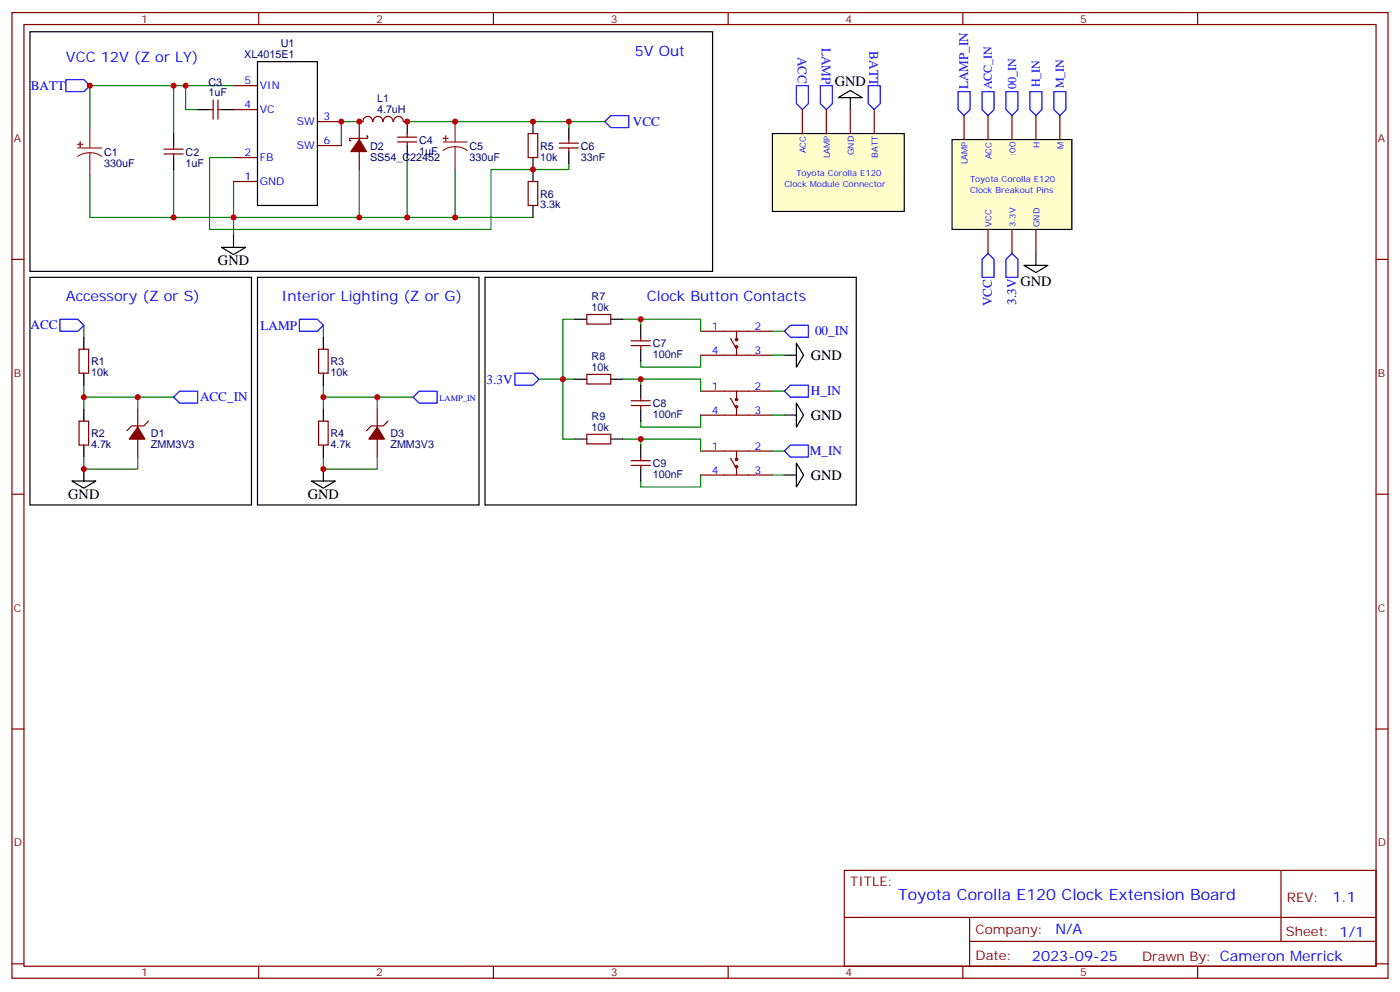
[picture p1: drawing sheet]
<svg xmlns="http://www.w3.org/2000/svg" width="412mm" height="292mm" viewBox="0 0 412 292" stroke-linecap="round" stroke-linejoin="round" font-family="sans-serif">
<g fill="none" stroke="#870000" stroke-width=".35">
<path d="M3.5 3.7h405.4v284.3h-405.4zM7.1 7.2h398.2v277.3h-398.2zM76.2 3.7v3.5M145.3 3.7v3.5M214.5 3.7v3.5M283.6 3.7v3.5M352.8 3.7v3.5M61.7 32.3h1.1M62.8 29.5v5.6M64.2 32.3h1.1M64.2 29.5v5.6M68.8 32.3h7"/>
<path d="M68.8 25.2h7M93.5 35.8h7M106.9 35.8h-1.1v5.3M106.9 35.8a1.41 1.41 0 0 1 1.4-1.5 1.41 1.41 0 0 1 1.4 1.5M109.9 35.8a1.41 1.41 0 0 1 1.4-1.5 1.41 1.41 0 0 1 1.4 1.5M112.9 35.8a1.41 1.41 0 0 1 1.4-1.5 1.41 1.41 0 0 1 1.4 1.5M116 35.8a1.41 1.41 0 0 1 1.4-1.5 1.41 1.41 0 0 1 1.4 1.5M118.9 35.8h1M119.9 39.3v1.1M155.6 39.3h2.8v7.1h-2.8zM48.3 43.9h5.7M48.3 45.3h5.7"/>
<path d="M51.2 42.9v1M51.2 45.3v1.1M68.8 53.4h7M68.8 46.4h7M93.5 42.9h7M105.8 44.6v5.3M107.9 40h.4v.7h-5.3v.8h.4M117.1 40.4h5.7M117.1 41.8h5.7M119.9 41.8v1.1M155.6 53.4h2.8v7.1h-2.8zM164.7 42.2h5.7"/>
<path d="M164.7 43.6h5.7M167.6 41.1v1.1M167.6 43.6v1M3.5 76.4h3.6M405.3 76.4h3.6M172.9 92.6h7v2.8h-7zM188.7 99.3v1.1M206.4 97.5h21.1M215.2 99.7l1.4 2.4M217 97.5v2.5M23.3 102.8h2.8v7.1h-2.8zM93.8 102.8h2.9v7.1h-2.9z"/>
<path d="M172.9 110.2h7v2.9h-7zM185.9 100.4h5.7M185.9 101.8h5.7M185.9 118h5.7M185.9 119.4h5.7M188.7 101.8v1M188.7 116.9v1.1M188.7 119.4v1.1M206.4 104.6h21.1M206.4 115.2h21.1M215.2 117.3l1.4 2.5M217 102.1v2.5"/>
<path d="M217 115.2v2.5M217 119.8v2.4M23.3 124h2.8v7.1h-2.8zM40.6 120.5v5.3M40.6 129.3v5.3M43.7 124l-1.4 1.4h-3.5l-1.4 1.4M93.8 124h2.9v7.1h-2.9zM111.1 120.5v5.3M111.1 129.3v5.3M114.3 124l-1.4 1.4h-3.5l-1.5 1.4M172.9 127.9h7v2.8h-7zM185.9 135.6h5.7"/>
<path d="M185.9 137.1h5.7M188.7 134.6v1M188.7 137.1v1M206.4 122.2h21.1M206.4 132.8h21.1M206.4 139.9h21.1M215.2 134.9l1.4 2.5M217 132.8v2.5M217 137.4v2.5M3.5 145.5h3.6M405.3 145.5h3.6M3.5 214.7h3.6"/>
<path d="M405.3 214.7h3.6M248.7 256.3h156.6v28.2h-156.6zM377.3 256.3v20.9M248.7 270.1h156.5M285.6 277.2h119.6M285.6 270.1v14.2M3.5 283.8h3.6M76.2 284.5v3.5M145.3 284.5v3.5M214.5 284.5v3.5M283.6 284.5v3.5M352.8 284.5v3.5"/>
<path d="M405.3 283.8h3.6"/>
<circle cx="217" cy="117.7" r=".35"/>
<circle cx="217" cy="102.1" r=".35"/>
<circle cx="217" cy="100" r=".35"/>
<circle cx="217" cy="119.8" r=".35"/>
<circle cx="217" cy="135.3" r=".35"/>
<circle cx="217" cy="137.4" r=".35"/>
</g>
<g fill="none" stroke="#000" stroke-width=".35">
<path d="M8.8 9.3h201.1v70.6h-201.1zM75.8 18.2h17.7v42.3h-17.7zM51.2 39.3v3.6M58.2 32.3h3.5M65.3 32.3h3.5M119.9 35.8v3.5M157 35.8v3.5M167.6 37.6v3.5M246.9 28.8l3.6-2.2 3.5 2.2zM250.5 28.8v3.5M51.2 46.4v3.5M119.9 42.9v3.5"/>
<path d="M157 46.4v7M167.6 44.6v3.6M65.3 72.8h7l-3.5 2.2zM68.8 69.3v3.5M157 60.5v3.5M301.6 78.1h7.1l-3.5 2.2zM305.2 74.6v3.5M8.8 81.7h65.3v67h-65.3zM24.7 99.3v3.5M75.8 81.7h65.3v67h-65.3zM95.2 99.3v3.5M142.9 81.7h109.3v67h-109.3z"/>
<path d="M169.3 94h3.6M179.9 94h3.5M188.7 95.8v3.5M24.7 109.9v3.5M95.2 109.9v3.5M169.3 111.7h3.6M179.9 111.7h3.5M188.7 102.8v3.6M188.7 113.4v3.5M231.1 104.6h3.5M234.6 101.1l2.1 3.5-2.1 3.5zM234.6 118.7l2.1 3.5-2.1 3.6z"/>
<path d="M24.7 120.5v3.5M24.7 131.1v3.5M24.7 138.1v3.5M95.2 120.5v3.5M95.2 131.1v3.5M95.2 138.1v3.5M169.3 129.3h3.6M179.9 129.3h3.5M188.7 120.5v3.5M188.7 131.1v3.5M188.7 138.1v3.5M231.1 122.2h3.5"/>
<path d="M231.1 139.9h3.5M234.6 136.3l2.1 3.6-2.1 3.5zM21.2 141.6h7l-3.5 2.2zM91.7 141.6h7.1l-3.6 2.2z"/>
</g>
<g fill="none" stroke="#008700" stroke-width=".35">
<path d="M51.2 25.2v14.1M54.7 25.2v7.1h3.5M68.8 25.2h-42.3v12.4M105.8 35.8h-5.3v7.1M119.9 35.8h58.3M167.6 35.8v1.8M51.2 49.9v14.1h-24.7v-12.3M68.8 46.4h-7.1v21.2h82.9v-17.7h23v-1.7M68.8 53.4v10.6h-17.6M105.8 49.9v14.1h-37v5.3M119.9 46.4v17.6h-14.1M134.1 49.9v14.1h-14.2"/>
<path d="M134.1 64h22.9M24.7 95.8v3.5M95.2 95.8v3.5M169.3 94h-3.5v35.3h3.5M183.4 94h5.3v1.8M188.7 94h17.7v3.5M227.5 97.5h3.6M24.7 116.9h26.5M24.7 113.4v7.1M40.6 116.9v3.6M95.2 113.4v7.1M95.2 116.9h26.5"/>
<path d="M111.1 116.9v3.6M158.7 111.7h10.6M183.4 111.7h5.3v1.7M188.7 111.7h17.7v3.5M206.4 104.6v3.5h-17.7v-1.7M227.5 104.6h3.6M227.5 115.2h3.6M24.7 134.6v3.5h15.9v-3.5M95.2 134.6v3.5h15.9v-3.5M183.4 129.3h5.3v1.8M188.7 129.3h17.7v3.5M206.4 122.2v3.6h-17.7v-1.8"/>
<path d="M206.4 139.9v3.5h-17.7v-1.8M227.5 122.2h3.6M227.5 132.8h3.6M227.5 139.9h3.6"/>
</g>
<g fill="none" stroke="#00f" stroke-width=".35">
<path d="M19.4 23.5h5.3l1.8 1.7-1.8 1.8h-5.3zM178.2 35.8l1.7-1.8h5.3v3.6h-5.3zM234.6 25.2h3.5v5.3l-1.7 1.8-1.8-1.8zM241.7 25.2h3.5v5.3l-1.8 1.8-1.7-1.8zM255.8 25.2h3.5v5.3l-1.8 1.8-1.7-1.8zM282.2 27h3.6v5.3l-1.8 1.7-1.8-1.7zM289.3 27h3.5v5.3l-1.8 1.7-1.7-1.7zM296.3 27h3.6v5.3l-1.8 1.7-1.8-1.7zM303.4 27h3.5v5.3l-1.7 1.7-1.8-1.7zM310.4 27h3.6v5.3l-1.8 1.7-1.8-1.7zM291 74.6l1.8 1.8v5.3h-3.5v-5.3zM298.1 74.6l1.8 1.8v5.3h-3.6v-5.3z"/>
<path d="M17.6 94h5.3l1.8 1.8-1.8 1.7h-5.3zM88.2 94h5.3l1.7 1.8-1.7 1.7h-5.3zM232.8 95.8h5.3v3.5h-5.3l-1.7-1.8zM51.2 116.9l1.7-1.7h5.3v3.5h-5.3zM121.7 116.9l1.8-1.7h5.3v3.5h-5.3zM151.7 109.9h5.3l1.7 1.8-1.7 1.7h-5.3zM232.8 113.4h5.3v3.5h-5.3l-1.7-1.7zM232.8 131.1h5.3v3.5h-5.3l-1.7-1.8z"/>
</g>
<g fill="#870000" stroke="#870000" stroke-width=".35">
<path d="M40.6 125.8l2.1 3.5h-4.6z"/>
<path d="M111.1 125.8l2.1 3.5h-4.5z"/>
<path d="M105.8 41.1l2.1 3.5h-4.5z"/>
</g>
<path d="M26.5 37.6v6M134.1 35.8v6M22.9 43.6h7.1M26.5 45l1.8 .2 1.7 .8M26.5 45l-1.9 .2-1.7 .8M26.5 45v6.7M130.5 41.8h7.1M134.1 43.2l1.8 .3 1.7 .8M134.1 43.2l-1.9 .3-1.7 .8M134.1 43.2v6.7" fill="none" stroke="#8c2424" stroke-width=".35"/>
<g fill="#8c2424" stroke="#8c2424" stroke-width=".35">
<path d="M22.9 42.5h1.4z"/>
<path d="M23.6 41.8l.1 1.4z"/>
<path d="M130.5 40.7l1.4 .1z"/>
<path d="M131.2 40l.1 1.5z"/>
</g>
<path d="M280.5 41.1h35.2v26.5h-35.2z" fill="#ffc" stroke="#000" stroke-width=".35"/>
<path d="M284 34v7.1M291 34v7.1M298.1 34v7.1M305.2 34v7.1M312.2 34v7.1M291 67.6v7M298.1 67.6v7M305.2 67.6v7" fill="none" stroke="#870000" stroke-width=".35"/>
<g fill="#c00">
<circle cx="157" cy="49.9" r=".88"/>
<circle cx="134.1" cy="64" r=".88"/>
<circle cx="119.9" cy="64" r=".88"/>
<circle cx="105.8" cy="64" r=".88"/>
<circle cx="68.8" cy="64" r=".88"/>
<circle cx="51.2" cy="64" r=".88"/>
<circle cx="51.2" cy="25.2" r=".88"/>
<circle cx="54.7" cy="25.2" r=".88"/>
<circle cx="24.7" cy="116.9" r=".88"/>
<circle cx="40.6" cy="116.9" r=".88"/>
<circle cx="95.3" cy="116.9" r=".88"/>
<circle cx="111.1" cy="116.9" r=".88"/>
<circle cx="95.3" cy="138.1" r=".88"/>
<circle cx="24.7" cy="138.1" r=".88"/>
<circle cx="26.5" cy="25.2" r=".88"/>
<circle cx="165.8" cy="111.7" r=".88"/>
<circle cx="167.6" cy="35.8" r=".88"/>
<circle cx="157" cy="35.8" r=".88"/>
<circle cx="134.1" cy="35.8" r=".88"/>
<circle cx="188.7" cy="129.3" r=".88"/>
<circle cx="188.7" cy="111.7" r=".88"/>
<circle cx="188.7" cy="94" r=".88"/>
<circle cx="100.5" cy="35.8" r=".88"/>
<circle cx="119.9" cy="35.8" r=".88"/>
<circle cx="105.8" cy="35.8" r=".88"/>
</g>
<path d="M227.5 39.3h38.8v23h-38.8z" fill="#ffc" stroke="#000" stroke-width=".35"/>
<path d="M236.4 32.3v7M243.4 32.3v7M250.5 32.3v7M257.5 32.3v7" fill="none" stroke="#870000" stroke-width=".35"/>
<text font-size="4.6" fill="#00f" x="264.6" y="265.1">Toyota Corolla E120 Clock Extension Board</text>
<g font-size="4.2" fill="#00f">
<text x="187" y="16.4">5V Out</text>
<text x="19.4" y="18.2">VCC 12V (Z or LY)</text>
<text x="19.4" y="88.7">Accessory (Z or S)</text>
<text x="82.9" y="88.7">Interior Lighting (Z or G)</text>
<text x="190.5" y="88.7">Clock Button Contacts</text>
<text x="392.5" y="265.6">1.1</text>
<text x="310.9" y="275.1">N/A</text>
<text x="304" y="282.9">2023-09-25</text>
</g>
<g font-size="4.2">
<text x="245.9" y="25.4">GND</text>
<text x="64.2" y="78.1">GND</text>
<text x="300.6" y="84.2">GND</text>
<text x="238.8" y="106">GND</text>
<text x="238.8" y="123.6">GND</text>
<text x="238.8" y="141.3">GND</text>
<text x="20.1" y="146.9">GND</text>
<text x="90.7" y="146.9">GND</text>
</g>
<g font-size="3.9" fill="#00f">
<text x="235" y="16.8" transform="rotate(90 235 16.8)">ACC</text>
<text x="242.1" y="14.1" transform="rotate(90 242.1 14.1)">LAMP</text>
<text x="256.2" y="15.1" transform="rotate(90 256.2 15.1)">BATT</text>
<text x="9.1" y="26.5">BATT</text>
<text x="285.1" y="26.3" transform="rotate(-90 285.1 26.3)">LAMP_IN</text>
<text x="186.5" y="37.1">VCC</text>
<text x="299.4" y="89.8" transform="rotate(-90 299.4 89.8)">3.3V</text>
<text x="292.2" y="90.1" transform="rotate(-90 292.2 90.1)">VCC</text>
<text x="9" y="96.9">ACC</text>
<text x="76.7" y="97">LAMP</text>
<text x="240.1" y="98.8">00_IN</text>
<text x="143.3" y="112.9">3.3V</text>
<text x="58.9" y="118.1">ACC_IN</text>
<text x="238.9" y="116.4">H_IN</text>
<text x="238.5" y="134.1">M_IN</text>
</g>
<g font-size="3.9" fill="#800">
<text x="250.5" y="260.9">TITLE:</text>
<text x="379.1" y="265.6">REV:</text>
<text x="287.4" y="275.1">Company:</text>
<text x="378.7" y="275.7">Sheet: 1/1</text>
<text x="287.4" y="282.8">Date:</text>
<text x="336.4" y="282.8">Drawn By: Cameron Merrick</text>
</g>
<g font-size="3.5" fill="#00f">
<text x="292.2" y="26.3" transform="rotate(-90 292.2 26.3)">ACC_IN</text>
<text x="299.3" y="26.2" transform="rotate(-90 299.3 26.2)">00_IN</text>
<text x="306.3" y="25.7" transform="rotate(-90 306.3 25.7)">H_IN</text>
<text x="313.4" y="26" transform="rotate(-90 313.4 26)">M_IN</text>
</g>
<g font-size="3.2" fill="#800">
<text x="41.6" y="6.7">1</text>
<text x="110.8" y="6.7">2</text>
<text x="179.9" y="6.7">3</text>
<text x="249.1" y="6.7">4</text>
<text x="318.2" y="6.7">5</text>
<text x="4.1" y="41.8">A</text>
<text x="405.9" y="41.8">A</text>
<text x="4.1" y="110.9">B</text>
<text x="405.9" y="110.9">B</text>
<text x="4.1" y="180.1">C</text>
<text x="405.9" y="180.1">C</text>
<text x="4.1" y="249.2">D</text>
<text x="405.9" y="249.2">D</text>
<text x="41.6" y="287.5">1</text>
<text x="110.8" y="287.5">2</text>
<text x="179.9" y="287.5">3</text>
<text x="249.1" y="287.5">4</text>
<text x="318.2" y="287.5">5</text>
</g>
<g font-size="3.2" fill="#000080">
<text x="71.9" y="17.1">XL4015E1</text>
<text x="82.7" y="13.9">U1</text>
<text x="61.4" y="28.4">1uF</text>
<text x="61.4" y="25.2">C3</text>
<text x="111.1" y="33.2">4.7uH</text>
<text x="111.1" y="30">L1</text>
<text x="30.7" y="45.8">C1</text>
<text x="54.7" y="45.8">C2</text>
<text x="109" y="47.3">SS54_C22452</text>
<text x="109" y="44.1">D2</text>
<text x="123.5" y="45.5">1uF</text>
<text x="123.5" y="42.3">C4</text>
<text x="138.3" y="47.3">330uF</text>
<text x="138.3" y="44">C5</text>
<text x="159.1" y="47.3">10k</text>
<text x="159.1" y="44.1">R5</text>
<text x="171.1" y="47.3">33nF</text>
<text x="171.1" y="44.1">C6</text>
<text x="30.7" y="49.1">330uF</text>
<text x="54.7" y="49">1uF</text>
<text x="159.1" y="58.2">R6</text>
<text x="159.1" y="61.4">3.3k</text>
<text x="174.3" y="88.4">R7</text>
<text x="174.3" y="91.5">10k</text>
<text x="26.8" y="107.6">R1</text>
<text x="97.4" y="107.6">R3</text>
<text x="174.3" y="106">R8</text>
<text x="192.3" y="105.5">100nF</text>
<text x="192.3" y="102.3">C7</text>
<text x="26.8" y="110.8">10k</text>
<text x="97.4" y="110.8">10k</text>
<text x="174.3" y="109.2">10k</text>
<text x="192.3" y="119.9">C8</text>
<text x="174.3" y="123.6">R9</text>
<text x="192.3" y="123.1">100nF</text>
<text x="26.8" y="131.9">4.7k</text>
<text x="26.8" y="128.7">R2</text>
<text x="44.4" y="131.9">ZMM3V3</text>
<text x="44.4" y="128.7">D1</text>
<text x="97.4" y="131.9">4.7k</text>
<text x="97.4" y="128.7">R4</text>
<text x="115" y="131.9">ZMM3V3</text>
<text x="115" y="128.7">D3</text>
<text x="174.3" y="126.8">10k</text>
<text x="192.3" y="137.6">C9</text>
<text x="192.3" y="140.8">100nF</text>
</g>
<g font-size="3.2" fill="#00f">
<text x="72.1" y="24.9">5</text>
<text x="76.6" y="26.3">VIN</text>
<text x="72.1" y="31.9">4</text>
<text x="76.6" y="33.3">VC</text>
<text x="95.2" y="35.5">3</text>
<text x="87.5" y="36.9">SW</text>
<text x="72.1" y="46">2</text>
<text x="76.6" y="47.4">FB</text>
<text x="87.5" y="43.9">SW</text>
<text x="95.2" y="42.5">6</text>
<text x="72.1" y="53.1">1</text>
<text x="76.6" y="54.5">GND</text>
<text x="209.6" y="97.2">1</text>
<text x="222.2" y="97.2">2</text>
<text x="209.6" y="104.2">4</text>
<text x="222.2" y="104.2">3</text>
<text x="209.6" y="114.8">1</text>
<text x="222.2" y="114.8">2</text>
<text x="209.6" y="121.9">4</text>
<text x="222.2" y="121.9">3</text>
<text x="209.6" y="132.5">1</text>
<text x="222.2" y="132.5">2</text>
<text x="209.6" y="139.5">4</text>
<text x="222.2" y="139.5">3</text>
</g>
<g font-size="2.5" fill="#00f">
<text x="237.4" y="45.2" transform="rotate(-90 237.4 45.2)">ACC</text>
<text x="244.5" y="46.7" transform="rotate(-90 244.5 46.7)">LAMP</text>
<text x="251.5" y="45.7" transform="rotate(-90 251.5 45.7)">GND</text>
<text x="258.6" y="46.5" transform="rotate(-90 258.6 46.5)">BATT</text>
<text x="292.1" y="46.9" transform="rotate(-90 292.1 46.9)">ACC</text>
<text x="299.2" y="46.1" transform="rotate(-90 299.2 46.1)">:00</text>
<text x="306.2" y="43.7" transform="rotate(-90 306.2 43.7)">H</text>
<text x="313.3" y="43.9" transform="rotate(-90 313.3 43.9)">M</text>
<text x="234.6" y="51.7">Toyota Corolla E120</text>
<text x="285" y="48.4" transform="rotate(-90 285 48.4)">LAMP</text>
<text x="285.8" y="53.4">Toyota Corolla E120</text>
<text x="231.1" y="55.2">Clock Module Connector</text>
<text x="285.8" y="57">Clock Breakout Pins</text>
<text x="292.1" y="66.9" transform="rotate(-90 292.1 66.9)">VCC</text>
<text x="299.2" y="66.9" transform="rotate(-90 299.2 66.9)">3.3V</text>
<text x="306.2" y="66.9" transform="rotate(-90 306.2 66.9)">GND</text>
<text x="129.5" y="118.1">LAMP_IN</text>
</g>
</svg>
